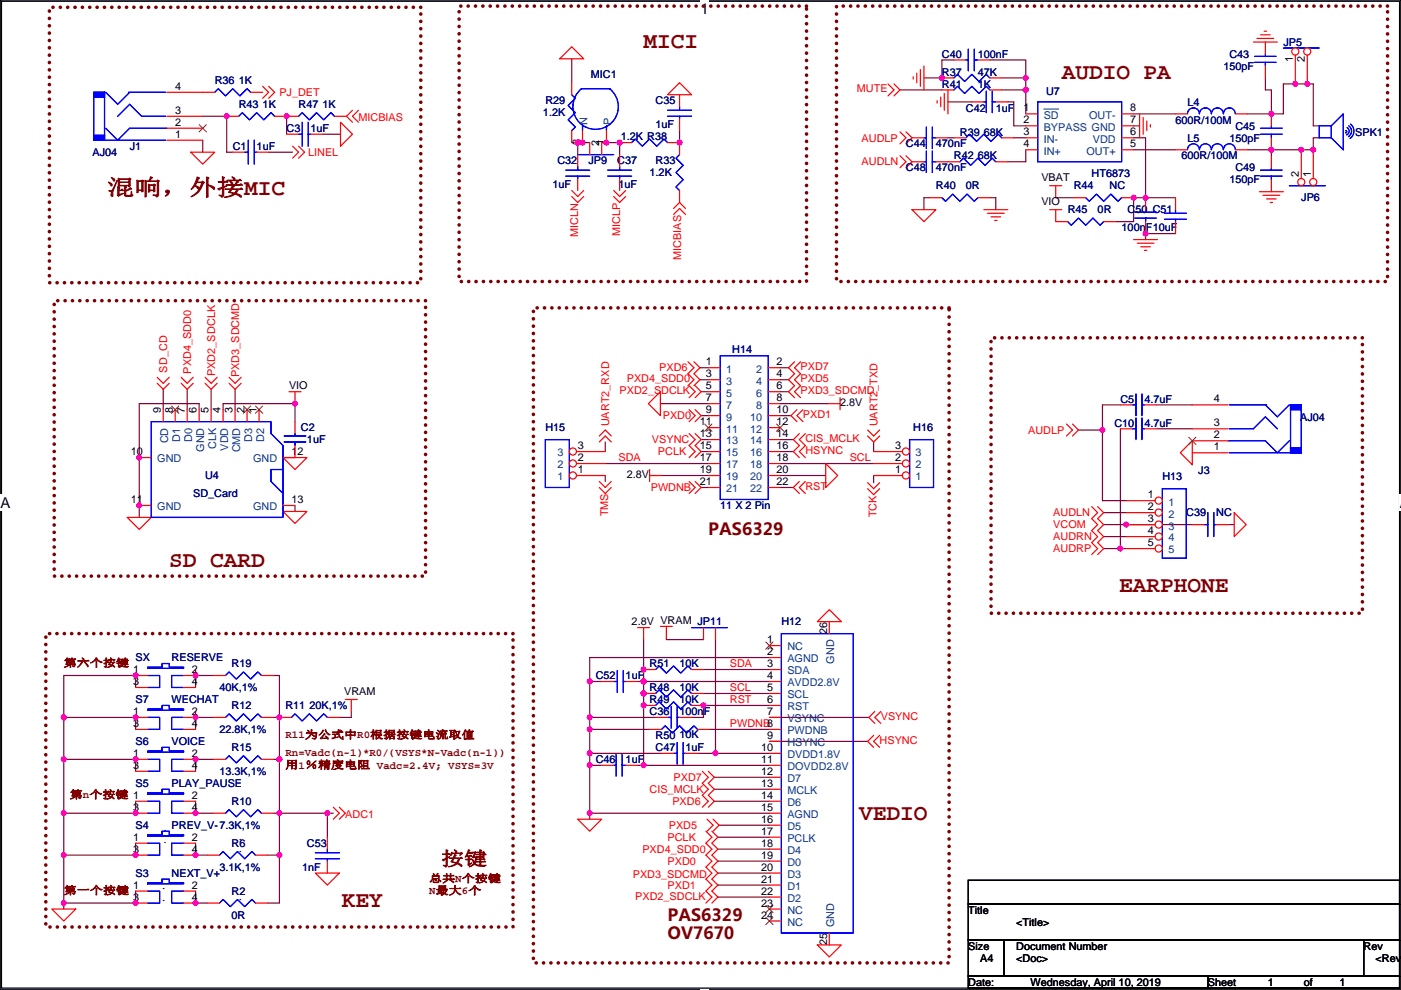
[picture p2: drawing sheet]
<svg xmlns="http://www.w3.org/2000/svg" width="297mm" height="210mm" viewBox="0 0 297 210" stroke-linecap="round" stroke-linejoin="round" font-family="sans-serif">
<path d="M.1 0h296.9v209.8h-296.9zM.3 .3h296.4v209.3h-296.4z" fill="none" stroke="#000" stroke-width=".25"/>
<g fill="#fff">
<path d="M148.5 .1h1.8v3.6h-1.8z"/>
<path d="M148.5 209.7h1.8v.2h-1.8z"/>
<path d="M.1 104.9h2.1v3.5h-2.1z"/>
<path d="M296.8 104.9h.2v3.5h-.2z"/>
</g>
<path d="M10.5 1.5h78.7v58.5h-78.7zM97.3 1.3h73.7v58.4h-73.7zM177.4 1.3h116.8v58.4h-116.8zM11.5 63.8h78.7v58.4h-78.7zM113.1 65.3h88.1v138.9h-88.1zM210.1 71.6h78.8v58.5h-78.8zM9.7 134.4h99.1v62.2h-99.1z" fill="none" stroke="#800000" stroke-width=".76" stroke-dasharray="0 1.5"/>
<g fill="none" stroke="#800040" stroke-width=".25">
<path d="M121.2 12.5v5M190.8 19.1h8.9M202.2 12.7h-2.5v3.8h-3.8M209.9 12.7h7.6v3.8M212.4 16.5h5.1M212.4 19.1h5.1M217.5 19.1v5.1M217.5 16.5v2.6M268.3 16.5v2.6h1.3v5.1M43 29.7v2.6M43 24.7h5.1v7.6h1.2M57 32.3h5"/>
<path d="M60.8 24.7v3.8M68.4 28.5h3.8M121.2 30.2h1.3M122.5 30.2v2.6M122.5 30.2h2.5M127.6 30.2h3.8v2.6M144.1 27.7v2.5M201 21.6h5.1M201 29.2h1.2M213.7 21.6h1.2v5.1h2.6M214.9 29.2h2.6M217.5 31.8v2.5h-3.8"/>
<path d="M240.3 24.2h8.9M240.3 31.8h8.9M240.3 29.2h2.6v12.7M240.3 26.7h1.3M264.5 31.8h5.1M264.5 24.2h5.1M269.6 31.8v1.2M269.6 24.2h2.5v-6.4h6.3v8.9h1.3M279.7 29.2h-1.3v2.6h-8.8M197.2 41.9h-1.3v2.6M209.9 41.9h1.2v2.6M223.8 41.9h3.8"/>
<path d="M242.9 41.9h-2.6v5.1h-3.8M242.9 41.9h6.3M249.2 49.6h-6.3v1.2M148.4 78h1.8M165.4 78h1.8M34.6 82.6v4.3M39.7 82.6v4.3M42.2 86.9v-1.3h-12.7v24.1M44.8 82.6v4.3M47.3 86.9v-1.3h15.2v3.8M49.8 82.6v4.3M128.3 93.7v2.1"/>
<path d="M128.3 98.3h21.9M140 85.6h10.2M148.4 80.5h1.8M148.7 93.2h1.5M148.7 95.8h1.5M148.7 83.1h1.5M148.7 88.2h1.5M165.4 80.5h1.8M165.4 83.1h1.8M165.4 88.2h2.3M165.4 95.8h2.8M165.4 93.2h2.8"/>
<path d="M165.4 85.6h10.2M165.4 98.3h19.8M185.2 93.7v2.1M228.7 91.2h5M233.7 91.2v15h5.1M237.5 91v25.4M237.5 85.9h-3.8v5.3M245.2 85.9h7.6M245.2 91h7.6M62.5 107.2v1.3M128.3 100.9v1.2M140.3 100.9h9.9"/>
<path d="M148.7 103.4h1.5M165.4 103.4h2.8M165.4 100.9h9.7M185.2 100.9v1.5M234 116.4h3.5M234 108.7h4.8M234 113.8h4.8M234 111.3h18.8M237.6 116.4h1.2M260.4 111.3h1.3M136.5 135.7v8.8M141.3 135.4v.3h7.9"/>
<path d="M151.7 135.7v24.1M163.1 139.5h-38.1v5h2.6M13.5 152.2h15.3v2.5M13.5 152.2v8.9M28.8 145.8v-2.5h-15.3v8.9M41.5 143.3v2.5M41.5 143.3h3.8M41.5 152.2h3.8M41.5 142v1.3M41.5 152.2v2.5M41.5 150.9v1.3M58 143.3h1.2v8.9"/>
<path d="M58 152.2h1.2M59.2 152.2v8.9M74.5 150.9v1.3h-2.6M125 154.7v5.1M125 152.2v2.5h12.7M125 144.5v7.7h14M125 159.8h15.3M125 159.8v2.5h2.6M135.2 144.5h1.3M136.5 144.5v17.8M136.5 144.5h26.6M147.9 159.8h3.8"/>
<path d="M149.2 147.1h13.9M149.2 142h13.9M150.4 154.7h12.7M151.7 159.8h11.4M163.1 152.2h21.1M163.1 157.2h20.9M163.1 149.6h-13.9v2.6h-2.6M13.5 172.5v19M13.5 161.1v11.4M13.5 161.1h15.3v2.5M28.8 169.9v2.6h-15.3M28.8 178.8v2.6h-15.3"/>
<path d="M41.5 169.9v2.6h3.8M41.5 178.8v2.6h2.5M45.3 161.1h-3.8v2.5M58 161.1h1.2M58 172.5h1.2M59.2 161.1v11.4M59.2 172.5h10.2v5.1M59.2 172.5v19h-2.5M69.4 172.5h1.3M125 172.5h38.1M125 172.5v1.3M125 162.3v10.2"/>
<path d="M135.2 162.3h1.3M136.5 162.3h26.6M151.4 164.9h11.7M151.4 169.9h11.7M151.4 167.4h11.7M152.2 177.6h10.9M152.5 175h10.6M13.5 191.5v1.3M28.8 189v2.5h-15.3M41.5 189v2.5h2.5M56.7 181.4h2.5M152.2 180.1h10.9"/>
<path d="M152.2 182.6h10.9M152.2 185.2h10.9M152.2 187.7h10.9M152.2 190.3h10.9"/>
</g>
<g fill="#f0f" stroke="#f0f" stroke-width=".25">
<circle cx="62.5" cy="85.6" r=".5"/>
<circle cx="29.5" cy="107.2" r=".5"/>
<circle cx="29.5" cy="97" r=".5"/>
<circle cx="48.1" cy="24.6" r=".5"/>
<circle cx="60.8" cy="24.6" r=".5"/>
<circle cx="123.5" cy="30.2" r=".5"/>
<circle cx="131.4" cy="30.2" r=".5"/>
<circle cx="128.6" cy="30.2" r=".5"/>
<circle cx="122.5" cy="30.2" r=".5"/>
<circle cx="144.1" cy="30.2" r=".5"/>
<circle cx="240.3" cy="41.9" r=".5"/>
<circle cx="217.5" cy="19.1" r=".5"/>
<circle cx="217.5" cy="16.5" r=".5"/>
<circle cx="199.7" cy="16.5" r=".5"/>
<circle cx="277.2" cy="17.8" r=".5"/>
<circle cx="274.6" cy="17.8" r=".5"/>
<circle cx="269.5" cy="31.8" r=".5"/>
<circle cx="278.4" cy="31.8" r=".5"/>
<circle cx="275.9" cy="31.8" r=".5"/>
<circle cx="269.5" cy="24.1" r=".5"/>
<circle cx="242.9" cy="49.5" r=".5"/>
<circle cx="242.9" cy="41.9" r=".5"/>
<circle cx="238.8" cy="111.3" r=".5"/>
<circle cx="233.7" cy="91.2" r=".5"/>
<circle cx="237.5" cy="116.3" r=".5"/>
<circle cx="136.4" cy="147.1" r=".5"/>
<circle cx="136.4" cy="144.5" r=".5"/>
<circle cx="136.4" cy="142" r=".5"/>
<circle cx="125" cy="172.5" r=".5"/>
<circle cx="151.7" cy="159.8" r=".5"/>
<circle cx="136.4" cy="162.3" r=".5"/>
<circle cx="136.4" cy="149.6" r=".5"/>
<circle cx="149.1" cy="149.6" r=".5"/>
<circle cx="125" cy="162.3" r=".5"/>
<circle cx="125" cy="159.8" r=".5"/>
<circle cx="125" cy="154.7" r=".5"/>
<circle cx="125" cy="144.5" r=".5"/>
<circle cx="125" cy="152.2" r=".5"/>
<circle cx="59.2" cy="181.4" r=".5"/>
<circle cx="59.2" cy="172.5" r=".5"/>
<circle cx="28.7" cy="143.3" r=".5"/>
<circle cx="41.4" cy="143.3" r=".5"/>
<circle cx="41.4" cy="172.5" r=".5"/>
<circle cx="13.5" cy="172.5" r=".5"/>
<circle cx="41.4" cy="191.5" r=".5"/>
<circle cx="28.7" cy="172.5" r=".5"/>
<circle cx="28.7" cy="191.5" r=".5"/>
<circle cx="13.5" cy="191.5" r=".5"/>
<circle cx="28.7" cy="181.4" r=".5"/>
<circle cx="13.5" cy="181.4" r=".5"/>
<circle cx="69.4" cy="172.5" r=".5"/>
<circle cx="41.4" cy="181.4" r=".5"/>
<circle cx="13.5" cy="152.2" r=".5"/>
<circle cx="28.7" cy="152.2" r=".5"/>
<circle cx="28.7" cy="161" r=".5"/>
<circle cx="59.2" cy="161" r=".5"/>
<circle cx="59.2" cy="152.2" r=".5"/>
<circle cx="41.4" cy="152.2" r=".5"/>
<circle cx="41.4" cy="161" r=".5"/>
<circle cx="13.5" cy="161" r=".5"/>
</g>
<g fill="none" stroke="#f00" stroke-width=".25">
<path d="M55.7 18.3l1.3 1.3-1.3 1.2M57 18.3l1.2 1.3-1.2 1.2M121.2 9.9l2.6 2.6h-5.1zM188.3 17.8l1.2 1.3-1.2 1.2M189.5 17.8l1.3 1.3-1.3 1.2M193.6 16.3v.5M194.4 15.5v2M195.1 14.8v3.5M195.9 14v5.1M199.7 16.5h2.5M200.2 19.8v3.6M201 19.1v5.1"/>
<path d="M209.9 16.5h2.5M265.7 8.9h5.1M266.5 8.1h3.6M267.3 7.4h2M268 6.6h.5M40.4 32.3h5.1l-2.5 2.5zM49.3 32.3h2.6M54.4 32.3h2.6M62 31l1.3 1.3-1.3 1.2M63.3 31l1.3 1.3-1.3 1.2M72.2 25.9l2.5 2.6-2.5 2.5zM74.7 23.4l-1.2 1.3 1.2 1.2"/>
<path d="M76 23.4l-1.3 1.3 1.3 1.2M131.4 30.2h2.5M141.5 30.2h2.6M141.5 20.1l2.6-2.6 2.5 2.6zM144.1 25.2v2.5M144.1 20.1v2.5M190.8 33l1.3 1.3-1.3 1.3M190.8 28l1.3 1.2-1.3 1.3M192.1 33l1.3 1.3-1.3 1.3M192.1 28l1.3 1.2-1.3 1.3M198.7 21.4v.5M199.5 20.6v2"/>
<path d="M222.6 39.4h2.5M223.8 39.4v2.5M241.6 24.2v5M242.4 24.9v3.6M243.1 25.7v2M243.9 26.4v.5M249.2 24.2h2.6M261.9 24.2h2.6M269.6 24.2v2.5M269.6 29.2v2.6M121.2 41.7l1.3 1.2 1.3-1.2M121.2 40.4l1.3 1.3 1.3-1.3"/>
<path d="M130.1 41.7l1.3 1.2 1.2-1.2M130.1 40.4l1.3 1.3 1.2-1.3M142.8 44.2l1.3-1.3 1.2 1.3M142.8 45.5l1.3-1.3 1.2 1.3M193.4 44.5h5l-2.5 2.5zM208.6 44.5h5.1M209.4 45.2h3.5M210.1 46h2.1M210.9 46.8h.5M222.6 44.5h2.5M223.8 44.5v2.5M227.6 41.9h2.6"/>
<path d="M237.8 41.9h2.5M240.3 50.8h5.1M241.1 51.6h3.6M241.9 52.3h2M242.6 53.1h.5M249.2 47v2.6M249.2 41.9v2.6M267 40.7h5.1M267.8 41.4h3.5M268.5 42.2h2.1M269.3 42.9h.5M145.9 76.7l1.2 1.3-1.2 1.3 1.2 1.2-1.2 1.3"/>
<path d="M147.1 76.7l1.3 1.3-1.3 1.3 1.3 1.2-1.3 1.3M168.5 76.7l-1.3 1.3 1.3 1.3-1.3 1.2 1.3 1.3-1.3 1.3 1.3 1.2M169.7 76.7l-1.2 1.3 1.2 1.3-1.2 1.2 1.2 1.3-1.2 1.3 1.2 1.2M29.5 97h2.6M33.3 81.3l1.3 1.3 1.3-1.3M33.3 80l1.3 1.3 1.3-1.3M34.6 86.9v2.5M37.1 86.9v2.5M38.4 81.3l1.3 1.3 1.3-1.3M38.4 80l1.3 1.3 1.3-1.3M39.7 86.9v2.5M42.2 86.9v2.5"/>
<path d="M43.5 81.3l1.3 1.3 1.2-1.3M43.5 80l1.3 1.3 1.2-1.3M44.8 86.9v2.5M47.3 86.9v2.5M48.6 81.3l1.2 1.3 1.3-1.3M48.6 80l1.2 1.3 1.3-1.3M49.8 86.9v2.5M52.4 86.9v2.5M54.9 86.9v2.5M60 97h5.1l-2.6 2.6zM60 97h2.5M61.3 83.1h2.5"/>
<path d="M62.5 83.1v2.5M127.1 92.5l1.2-1.3 1.3 1.3M127.1 93.7l1.2-1.2 1.3 1.2M137.7 99.6v2.5M140 83.1v5.1l-2.5-2.6zM146.1 81.8l1.3 1.3-1.3 1.2M146.1 86.9l1.3 1.3-1.3 1.2M146.1 92l1.3 1.2-1.3 1.3 1.3 1.3-1.3 1.2M147.4 81.8l1.3 1.3-1.3 1.2M147.4 86.9l1.3 1.3-1.3 1.2M147.4 92l1.3 1.2-1.3 1.3 1.3 1.3-1.3 1.2M169 86.9l-1.3 1.3 1.3 1.2"/>
<path d="M169.5 92l-1.3 1.2 1.3 1.3-1.3 1.3 1.3 1.2M170.2 86.9l-1.2 1.3 1.2 1.2M170.7 92l-1.2 1.2 1.2 1.3-1.2 1.3 1.2 1.2M175.1 98.3l2.5 2.6-2.5 2.5zM175.6 85.6h2.5M178.1 84.3v2.6M184 92.5l1.2 1.2 1.3-1.2M184 91.2l1.2 1.3 1.3-1.3M226.1 89.9l1.3 1.3-1.3 1.3M227.4 89.9l1.3 1.3-1.3 1.3M237.6 85.9h2.5M242.6 85.9h2.6"/>
<path d="M250.3 96l2.5-2.5v5.1zM27 109.7h5.1l-2.6 2.6zM29.5 107.2h2.6M60 108.5h5.1l-2.6 2.5zM60 107.2h2.5M127.1 103.4l1.2 1.3 1.3-1.3M127.1 102.1l1.2 1.3 1.3-1.3M137.7 100.9h2.6M146.1 102.1l1.3 1.3-1.3 1.3M147.4 102.1l1.3 1.3-1.3 1.3M169.5 102.1l-1.3 1.3 1.3 1.3M170.7 102.1l-1.2 1.3 1.2 1.3"/>
<path d="M184 103.7l1.2 1.2 1.3-1.2M184 102.4l1.2 1.3 1.3-1.3M231.5 107.5l1.2 1.2-1.2 1.3 1.2 1.3-1.2 1.2 1.2 1.3-1.2 1.3 1.2 1.3-1.2 1.2M232.7 107.5l1.3 1.2-1.3 1.3 1.3 1.3-1.3 1.2 1.3 1.3-1.3 1.3 1.3 1.3-1.3 1.2M261.7 108.7l2.5 2.6-2.5 2.5zM135.2 133.1h2.5M136.5 133.1v2.6M140 132.9h2.6M141.3 132.9v2.5M173.3 131.8l2.5-2.5 2.6 2.5zM28.8 152.2h2.5M28.8 154.7h2.5"/>
<path d="M38.9 152.2h2.6M38.9 154.7h2.6M73.2 148.4h2.6M74.5 148.4v2.5M136.5 142h2.5M136.5 149.6h2.5M139 152.2h2.5M140.3 159.8h2.5M144.1 152.2h2.5M145.3 159.8h2.6M146.6 142h2.6M146.6 149.6h2.6"/>
<path d="M185.2 156l-1.2 1.2 1.2 1.3M185.5 150.9l-1.3 1.3 1.3 1.2M186.5 156l-1.3 1.2 1.3 1.3M186.8 150.9l-1.3 1.3 1.3 1.2M69.4 177.6v2.5M70.7 171.2l1.2 1.3-1.2 1.3M71.9 171.2l1.3 1.3-1.3 1.3M122.5 173.8h5.1l-2.6 2.5zM127.6 162.3h2.5M132.6 162.3h2.6M148.9 163.6l1.3 1.3-1.3 1.2 1.3 1.3-1.3 1.3 1.3 1.2-1.3 1.3M149.7 176.3l1.2 1.3-1.2 1.2 1.2 1.3-1.2 1.3 1.2 1.2-1.2 1.3 1.2 1.3-1.2 1.3 1.2 1.2-1.2 1.3 1.2 1.3-1.2 1.2"/>
<path d="M149.9 173.8l1.3 1.2-1.3 1.3M150.2 163.6l1.2 1.3-1.2 1.2 1.2 1.3-1.2 1.3 1.2 1.2-1.2 1.3M150.9 176.3l1.3 1.3-1.3 1.2 1.3 1.3-1.3 1.3 1.3 1.2-1.3 1.3 1.3 1.3-1.3 1.3 1.3 1.2-1.3 1.3 1.3 1.3-1.3 1.2M151.2 173.8l1.3 1.2-1.3 1.3M11 192.8h5.1l-2.6 2.5zM66.9 185.2h5l-2.5 2.5zM69.4 182.6v2.6M173.3 200.4h5.1l-2.6 2.6z"/>
</g>
<path d="M205.3 186.7h91.4v5.1h-91.4zM205.3 191.8h91.4v7.6h-91.4zM205.3 199.4h7.6v7.6h-7.6zM212.9 199.4h76.2v7.6h-76.2zM289.1 199.4h7.6v7.6h-7.6zM205.3 207h50.8v2.6h-50.8zM256.1 207h40.6v2.6h-40.6z" fill="none" stroke="#000" stroke-width=".25"/>
<g fill="none" stroke="#00f" stroke-width=".25">
<path d="M202.2 16.5l.8-.7 1.5 1.5 1.6-1.5 1.5 1.5 1.5-1.5 .8 .7M51.9 32.3h.7M52.6 29.7v5.1M53.9 29.7v5.1M53.9 32.3h.5M133.9 30.2l.8-.7 1.5 1.5 1.5-1.5 1.6 1.5 1.5-1.5 .7 .7M141.5 23.4h5.1M141.5 24.7h5.1M144.1 22.6v.8M144.1 24.7v.5M251.8 24.1a1.26 1.26 0 0 1 1.2-1.2 1.26 1.26 0 0 1 1.3 1.2 1.27 1.27 0 0 1 1.3-1.2 1.27 1.27 0 0 1 1.2 1.2M256.9 24.1a1.26 1.26 0 0 1 1.2-1.2 1.26 1.26 0 0 1 1.3 1.2"/>
<path d="M259.4 24.1a1.26 1.26 0 0 1 1.3-1.2 1.26 1.26 0 0 1 1.2 1.2M267.3 28.5h4.5M267.3 27.2h4.5M269.6 26.7v.5M269.6 28.5v.7M279.7 26.7h2.6v2.5h-2.6zM282.3 26.7l2.5-2.5v7.6l-2.5-2.6M285.3 27.7l.2 .2-.2 .3M285.6 27.1a.87 .87 0 0 1 .4 .8 .87 .87 0 0 1-.5 .7M286 26.7a1.36 1.36 0 0 1-.1 2.3M286.3 26.3a1.9 1.9 0 0 1-.1 3.1M230.2 41.9l.7 .8 1.6-1.5 1.5 1.5 1.5-1.5 1.5 1.5 .8-.8"/>
<path d="M246.9 45.2h4.6M246.9 46.5h4.6M249.2 46.5v.5M249.2 44.5v.7M32.1 89.4h25.4v2.6l2.5 2.5v15.2h-27.9zM60 99.6h-2.5v2.5l2.5 2.6M115.6 93.2h5.1v10.2h-5.1zM240.1 85.9h.8M240.9 83.6v4.6M242.1 83.6v4.6M242.1 85.9h.5M31.3 150.4h3.1v-.8h1.5v.8h3v.2h-7.6z"/>
<path d="M31.3 152.2h2.5v2.5h-2.5M38.9 152.2h-2.5v2.5h2.5M139 142l.8-.8 1.5 1.6 1.5-1.6 1.5 1.6 1.6-1.6 .7 .8M139 149.6l.8-.7 1.5 1.5 1.5-1.5 1.5 1.5 1.6-1.5 .7 .7M141.5 152.2h.8M142.3 149.9v4.6M142.8 159.8h.8M143.6 157.5v4.6M143.6 149.9v4.6M143.6 152.2h.5M144.8 157.5v4.6M144.8 159.8h.5"/>
<path d="M130.1 162.3h.5M130.6 160v4.6M131.9 160v4.6M131.9 162.3h.7M66.9 180.9h5M66.9 182.1h5M69.4 180.1v.8M69.4 182.1v.5"/>
</g>
<path d="M36.4 86.1l1.5 1.6M37.9 86.1l-1.5 1.6M51.6 86.1l1.6 1.6M53.1 86.1l-1.5 1.6M54.2 86.1l1.5 1.6M55.7 86.1l-1.6 1.6" fill="none" stroke="#804000" stroke-width=".21"/>
<circle cx="121.5" cy="100.8" r=".76" fill="#fff" stroke="#f00" stroke-width=".25"/>
<path d="M122.2 100.9h6.1" fill="none" stroke="#f00" stroke-width=".25"/>
<circle cx="121.5" cy="98.3" r=".76" fill="#fff" stroke="#f00" stroke-width=".25"/>
<path d="M122.2 98.3h6.1" fill="none" stroke="#f00" stroke-width=".25"/>
<circle cx="121.5" cy="95.8" r=".76" fill="#fff" stroke="#f00" stroke-width=".25"/>
<g fill="none" stroke="#f00" stroke-width=".25">
<path d="M60.8 28.5h2.5M65.8 28.5h2.6M125 30.2v2.6M127.6 30.2v2.6M131.4 37.9v2.5M131.4 32.8v2.5M193.4 29.2h2.5M198.4 29.2h2.6M217.5 24.2h2.5M217.5 26.7h2.5M217.5 29.2h2.5M217.5 31.8h2.5"/>
<path d="M237.8 24.2h2.5M237.8 26.7h2.5M237.8 29.2h2.5M237.8 31.8h2.5M197.2 41.9h2.5M207.3 41.9h2.6M223.8 47h2.6M234 47h2.5M150.2 78h2.5M162.9 78h2.5M122.2 95.8h6.1M150.2 80.5h2.5"/>
<path d="M150.2 83.1h2.5M150.2 85.6h2.5M150.2 88.2h2.5M150.2 90.7h2.5M150.2 93.2h2.5M150.2 95.8h2.5M150.2 98.3h2.5M162.9 80.5h2.5M162.9 83.1h2.5M162.9 85.6h2.5M162.9 88.2h2.5M162.9 90.7h2.5"/>
<path d="M162.9 93.2h2.5M162.9 95.8h2.5M162.9 98.3h2.5M150.2 100.9h2.5M150.2 103.4h2.5M162.9 100.9h2.5M162.9 103.4h2.5M59.2 152.2h2.6M69.4 152.2h2.5M127.6 144.5h2.5M132.6 144.5h2.6"/>
</g>
<g fill="none" stroke="#00f" stroke-width=".25">
<path d="M63.3 28.5h.8M64.1 25.9v5.1M65.3 25.9v5.1M65.3 28.5h.5M122.5 32.8h7.6M128.8 36.1h5.1M128.8 37.4h5.1M131.4 35.3v.8M131.4 37.4v.5M195.9 29.2h.5M196.4 26.9v4.6M197.7 26.9v4.6"/>
<path d="M197.7 29.2h.7M220 21.6h17.8v12.7h-17.8zM199.7 41.9l.8 .8 1.5-1.5 1.5 1.5 1.5-1.5 1.6 1.5 .7-.8M226.4 47l.7 .8 1.6-1.6 1.5 1.6 1.5-1.6 1.5 1.6 .8-.8M152.7 75.5h10.2v30.4h-10.2zM246.4 103.7h5.1v14.7h-5.1zM61.8 152.2l.7-.8 1.6 1.5 1.5-1.5 1.5 1.5 1.5-1.5 .8 .8M130.1 144.5h.8M130.9 142.3v4.5M132.1 142.3v4.5M132.1 144.5h.5"/>
</g>
<path d="M221.3 23.1h3.2" fill="none" stroke="#004080" stroke-width=".21"/>
<path d="M149.4 89.9l1.6 1.6M150.9 89.9l-1.5 1.6M164.7 89.9l1.5 1.6M166.2 89.9l-1.6 1.6" fill="none" stroke="#804000" stroke-width=".21"/>
<circle cx="245.7" cy="106.2" r=".76" fill="#fff" stroke="#f00" stroke-width=".25"/>
<path d="M238.8 106.2h6.1" fill="none" stroke="#f00" stroke-width=".25"/>
<circle cx="245.7" cy="108.7" r=".76" fill="#fff" stroke="#f00" stroke-width=".25"/>
<path d="M238.8 108.7h6.1" fill="none" stroke="#f00" stroke-width=".25"/>
<circle cx="245.7" cy="111.3" r=".76" fill="#fff" stroke="#f00" stroke-width=".25"/>
<path d="M238.8 111.3h6.1" fill="none" stroke="#f00" stroke-width=".25"/>
<circle cx="245.7" cy="113.8" r=".76" fill="#fff" stroke="#f00" stroke-width=".25"/>
<path d="M238.8 113.8h6.1" fill="none" stroke="#f00" stroke-width=".25"/>
<circle cx="245.7" cy="116.3" r=".76" fill="#fff" stroke="#f00" stroke-width=".25"/>
<g fill="none" stroke="#f00" stroke-width=".25">
<path d="M206.1 21.6h2.5M211.1 21.6h2.6M238.8 116.4h6.1M252.8 111.3h2.5M257.9 111.3h2.5M163.1 136.9h2.6M163.1 139.5h2.6M175.8 131.8v2.6M45.3 143.3h2.5M55.4 143.3h2.6M163.1 142h2.6M163.1 144.5h2.6"/>
<path d="M163.1 147.1h2.6M163.1 149.6h2.6M163.1 152.2h2.6M163.1 154.7h2.6M163.1 157.2h2.6M163.1 159.8h2.6M163.1 162.3h2.6M163.1 164.9h2.6M163.1 167.4h2.6M163.1 169.9h2.6M163.1 172.5h2.6M163.1 175h2.6"/>
<path d="M163.1 177.6h2.6M28.8 189h2.5M28.8 191.5h2.5M38.9 189h2.6M38.9 191.5h2.6M163.1 180.1h2.6M163.1 182.6h2.6M163.1 185.2h2.6M163.1 187.7h2.6M163.1 190.3h2.6M163.1 192.8h2.6M163.1 195.3h2.6"/>
<path d="M175.8 197.9v2.5"/>
</g>
<g fill="none" stroke="#00f" stroke-width=".25">
<path d="M209.1 19.3v4.6M210.4 19.3v4.6M272.1 10.2h7.6M208.6 21.6h.5M210.4 21.6h.7M255.3 111.3h.8M256.1 108.7v5.1M257.4 108.7v5.1M257.4 111.3h.5M165.7 134.4h15.2v63.5h-15.2zM47.8 143.3l.8-.8 1.5 1.5 1.5-1.5 1.5 1.5 1.6-1.5 .7 .8M31.3 187.2h3.1v-.7h1.5v.7h3v.3h-7.6z"/>
<path d="M31.3 189h2.5v2.5h-2.5M38.9 189h-2.5v2.5h2.5"/>
</g>
<path d="M162.4 136.2l1.5 1.5M163.9 136.2l-1.6 1.5M162.4 192l1.5 1.6M162.4 194.6l1.5 1.5M163.9 192l-1.6 1.6M163.9 194.6l-1.6 1.5" fill="none" stroke="#804000" stroke-width=".21"/>
<circle cx="274.6" cy="10.9" r=".76" fill="#fff" stroke="#f00" stroke-width=".25"/>
<path d="M274.6 11.7v6.1" fill="none" stroke="#f00" stroke-width=".25"/>
<circle cx="277.2" cy="10.9" r=".76" fill="#fff" stroke="#f00" stroke-width=".25"/>
<g fill="none" stroke="#f00" stroke-width=".25">
<path d="M202.2 12.7h2.6M207.3 12.7h2.6M277.2 11.7v6.1M123.5 27.7v2.5M128.6 27.7v2.5M193.4 34.3h2.5M198.4 34.3h2.6M202.2 29.2h2.6M212.4 29.2h2.5M249.2 31.8h2.6M261.9 31.8h2.6M269.6 33v2.6"/>
<path d="M269.6 38.1v2.6M252.8 85.9h7.6M252.8 91h7.6M252.8 93.5h7.6M252.8 96h7.6M136.5 147.1h2.5M146.6 147.1h2.6M28.8 178.8h2.5M28.8 169.9h2.5M28.8 172.5h2.5M38.9 178.8h2.6M38.9 169.9h2.6"/>
<path d="M38.9 172.5h2.6M28.8 181.4h2.5M38.9 181.4h2.6M44 191.5h2.5M54.2 191.5h2.5"/>
</g>
<g fill="none" stroke="#00f" stroke-width=".25">
<path d="M123.3 18.8h6M123.3 18.8a4.8 4.8 0 0 0-.6 7.1 4.8 4.8 0 0 0 7.1 0 4.8 4.8 0 0 0-.5-7.1M204.8 12.7h.5M205.3 10.4v4.6M206.6 10.4v4.6M206.6 12.7h.7M123.5 26.7v1M128.6 26.7v1M195.9 34.3h.5M196.4 32v4.6M197.7 32v4.6M197.7 34.3h.7"/>
<path d="M204.8 29.2l.7-.7 1.6 1.5 1.5-1.5 1.5 1.5 1.5-1.5 .8 .7M251.8 31.7a1.26 1.26 0 0 1 1.2-1.2 1.26 1.26 0 0 1 1.3 1.2 1.27 1.27 0 0 1 1.3-1.2 1.27 1.27 0 0 1 1.2 1.2M256.9 31.7a1.26 1.26 0 0 1 1.2-1.2 1.26 1.26 0 0 1 1.3 1.2M259.4 31.7a1.26 1.26 0 0 1 1.3-1.2 1.26 1.26 0 0 1 1.2 1.2M267.3 37.4h4.5M267.3 36.1h4.5M269.6 35.6v.5M269.6 37.4v.7M192.8 93.2h5.1v10.2h-5.1zM260.4 93.5h7.9l2.5 2.5 2.6-2.5M260.7 85.9h7.8M268.3 85.9l2.5 2.5 2.6-2.5"/>
<path d="M270.8 91l-2.5-2.6-2.6 2.6h-5M273.6 96v-10.1h2.3v10.1h-15.2M273.6 86.9h2.3M273.6 95h2.3M139 147.1l.8-.8 1.5 1.5 1.5-1.5 1.5 1.5 1.6-1.5 .7 .8M31.3 177.1h3.1v-.8h1.5v.8h3v.2h-7.6zM31.3 178.8h2.5v2.6h-2.5M31.3 168.2h3.1v-.8h1.5v.8h3v.2h-7.6zM31.3 169.9h2.5v2.6h-2.5M38.9 178.8h-2.5v2.6h2.5M38.9 169.9h-2.5v2.6h2.5M46.5 191.5l.8-.7 1.5 1.5 1.6-1.5 1.5 1.5 1.5-1.5 .8 .7"/>
</g>
<g fill="#00f" stroke="#00f" stroke-width=".25">
<path d="M273.6 85.9v1h2.3v-1z" fill-rule="evenodd"/>
<path d="M273.6 95v1h2.3v-1z" fill-rule="evenodd"/>
<path d="M273.6 85.9v1h2.3v-1z" fill-rule="evenodd"/>
<path d="M273.6 95v1h2.3v-1z" fill-rule="evenodd"/>
</g>
<path d="M252 92.7l1.6 1.6M253.6 92.7l-1.6 1.6" fill="none" stroke="#804000" stroke-width=".21"/>
<circle cx="192.1" cy="100.8" r=".76" fill="#fff" stroke="#f00" stroke-width=".25"/>
<path d="M185.2 100.9h6.1" fill="none" stroke="#f00" stroke-width=".25"/>
<circle cx="192.1" cy="98.3" r=".76" fill="#fff" stroke="#f00" stroke-width=".25"/>
<path d="M185.2 98.3h6.1" fill="none" stroke="#f00" stroke-width=".25"/>
<circle cx="192.1" cy="95.8" r=".76" fill="#fff" stroke="#f00" stroke-width=".25"/>
<g fill="none" stroke="#f00" stroke-width=".25">
<path d="M35.4 19.6h10.1M53.1 19.6h2.6M199.7 19.1h2.5M209.9 19.1h2.5M35.4 24.7h7.6M35.4 27.2h7.6M35.4 29.7h7.6M48.1 24.7h2.5M58.2 24.7h5.1M70.9 24.7h2.6M144.1 30.2v2.6M144.1 40.4v2.5"/>
<path d="M62.5 89.4v2.6M62.5 94.5v2.5M185.2 95.8h6.1M28.8 143.3h2.5M28.8 145.8h2.5M38.9 143.3h2.6M38.9 145.8h2.6M45.3 172.5h2.5M55.4 172.5h2.6"/>
</g>
<g fill="none" stroke="#00f" stroke-width=".25">
<path d="M22.4 19.6l2.6 2.5 2.5-2.5M27.2 19.6h7.9M45.5 19.6l.8-.8 1.5 1.5 1.5-1.5 1.6 1.5 1.5-1.5 .7 .8M202.2 19.1l.8-.8 1.5 1.5 1.6-1.5 1.5 1.5 1.5-1.5 .8 .8M19.9 20.6h2.3M19.9 28.7h2.3M22.2 29.7v-10.1h-2.3v10.1h15.2M22.4 27.2l2.6 2.5 2.5-2.5h7.9M25 24.7l2.5-2.6 2.5 2.6h5.1M50.6 24.7l.8-.8 1.5 1.5 1.5-1.5 1.5 1.5 1.6-1.5 .7 .8M63.3 24.7l.8-.8 1.5 1.5 1.5-1.5 1.5 1.5 1.6-1.5 .7 .8M144.1 32.8l-.8 .7 1.5 1.6-1.5 1.5 1.5 1.5-1.5 1.5 .8 .8"/>
<path d="M273.4 39.4h7.6M60.3 93.7h4.5M60.3 92.5h4.5M62.5 92v.5M62.5 93.7v.8M31.3 141.5h3.1v-.8h1.5v.8h3v.3h-7.6zM31.3 143.3h2.5v2.5h-2.5M38.9 143.3h-2.5v2.5h2.5M47.8 172.5l.8-.8 1.5 1.5 1.5-1.5 1.5 1.5 1.6-1.5 .7 .8"/>
</g>
<g fill="#00f" stroke="#00f" stroke-width=".25">
<path d="M19.9 19.6v1h2.3v-1z" fill-rule="evenodd"/>
<path d="M19.9 28.7v1h2.3v-1z" fill-rule="evenodd"/>
<path d="M19.9 19.6v1h2.3v-1z" fill-rule="evenodd"/>
<path d="M19.9 28.7v1h2.3v-1z" fill-rule="evenodd"/>
</g>
<path d="M42.2 26.4l1.6 1.6M43.7 26.4l-1.5 1.6" fill="none" stroke="#804000" stroke-width=".21"/>
<circle cx="278.4" cy="38.6" r=".76" fill="#fff" stroke="#f00" stroke-width=".25"/>
<path d="M278.4 31.8v6.1" fill="none" stroke="#f00" stroke-width=".25"/>
<circle cx="275.9" cy="38.6" r=".76" fill="#fff" stroke="#f00" stroke-width=".25"/>
<g fill="none" stroke="#f00" stroke-width=".25">
<path d="M121.2 17.5v2.6M268.3 8.9v2.6M268.3 14v2.5M121.2 27.7v2.5M122.5 37.9v2.5M122.5 32.8v2.5M201 34.3h2.5M211.1 34.3h2.6M275.9 31.8v6.1M242.9 41.9v2.6M242.9 47v2.6M237.6 91h2.5"/>
<path d="M242.6 91h2.6M149.2 133.1v2.6M151.7 133.1v2.6M45.3 152.2h2.5M55.4 152.2h2.6M137.7 154.7h2.6M147.9 154.7h2.5M28.8 161.1h2.5M28.8 163.6h2.5M38.9 161.1h2.6M38.9 163.6h2.6M45.3 161.1h2.5"/>
<path d="M55.4 161.1h2.6M44 181.4h2.5M54.2 181.4h2.5"/>
</g>
<g fill="none" stroke="#00f" stroke-width=".25">
<path d="M266 13.2h4.6M266 12h4.6M268.3 11.5v.5M268.3 13.2v.8M119.9 36.1h5.1M119.9 37.4h5.1M121.2 20.1l.8 .7-1.5 1.6 1.5 1.5-1.5 1.5 1.5 1.5-.8 .8M122.5 35.3v.8M122.5 37.4v.5M203.5 34.3l.8-.8 1.5 1.6 1.5-1.6 1.5 1.6 1.6-1.6 .7 .8M240.6 46.2h4.6M240.6 45h4.6"/>
<path d="M242.9 44.5v.5M242.9 46.2v.8M240.1 91h.8M240.9 88.7v4.5M242.1 88.7v4.5M242.1 91h.5M146.6 133.1h7.6M31.3 159.3h3.1v-.8h1.5v.8h3v.2h-7.6zM47.8 152.2l.8-.8 1.5 1.5 1.5-1.5 1.5 1.5 1.6-1.5 .7 .8M140.3 154.7l.7-.8 1.6 1.6 1.5-1.6 1.5 1.6 1.5-1.6 .8 .8M31.3 161.1h2.5v2.5h-2.5M38.9 161.1h-2.5v2.5h2.5"/>
<path d="M47.8 161.1l.8-.8 1.5 1.5 1.5-1.5 1.5 1.5 1.6-1.5 .7 .8M46.5 181.4l.8-.8 1.5 1.5 1.6-1.5 1.5 1.5 1.5-1.5 .8 .8"/>
</g>
<g fill="#f0f" stroke="#f0f" stroke-width=".25">
<circle cx="62.5" cy="85.6" r=".5"/>
<circle cx="29.5" cy="107.2" r=".5"/>
<circle cx="29.5" cy="97" r=".5"/>
<circle cx="48.1" cy="24.6" r=".5"/>
<circle cx="60.8" cy="24.6" r=".5"/>
<circle cx="123.5" cy="30.2" r=".5"/>
<circle cx="131.4" cy="30.2" r=".5"/>
<circle cx="128.6" cy="30.2" r=".5"/>
<circle cx="122.5" cy="30.2" r=".5"/>
<circle cx="144.1" cy="30.2" r=".5"/>
<circle cx="240.3" cy="41.9" r=".5"/>
<circle cx="217.5" cy="19.1" r=".5"/>
<circle cx="217.5" cy="16.5" r=".5"/>
<circle cx="199.7" cy="16.5" r=".5"/>
<circle cx="277.2" cy="17.8" r=".5"/>
<circle cx="274.6" cy="17.8" r=".5"/>
<circle cx="269.5" cy="31.8" r=".5"/>
<circle cx="278.4" cy="31.8" r=".5"/>
<circle cx="275.9" cy="31.8" r=".5"/>
<circle cx="269.5" cy="24.1" r=".5"/>
<circle cx="242.9" cy="49.5" r=".5"/>
<circle cx="242.9" cy="41.9" r=".5"/>
<circle cx="238.8" cy="111.3" r=".5"/>
<circle cx="233.7" cy="91.2" r=".5"/>
<circle cx="237.5" cy="116.3" r=".5"/>
<circle cx="136.4" cy="147.1" r=".5"/>
<circle cx="136.4" cy="144.5" r=".5"/>
<circle cx="136.4" cy="142" r=".5"/>
<circle cx="125" cy="172.5" r=".5"/>
<circle cx="151.7" cy="159.8" r=".5"/>
<circle cx="136.4" cy="162.3" r=".5"/>
<circle cx="136.4" cy="149.6" r=".5"/>
<circle cx="149.1" cy="149.6" r=".5"/>
<circle cx="125" cy="162.3" r=".5"/>
<circle cx="125" cy="159.8" r=".5"/>
<circle cx="125" cy="154.7" r=".5"/>
<circle cx="125" cy="144.5" r=".5"/>
<circle cx="125" cy="152.2" r=".5"/>
<circle cx="59.2" cy="181.4" r=".5"/>
<circle cx="59.2" cy="172.5" r=".5"/>
<circle cx="28.7" cy="143.3" r=".5"/>
<circle cx="41.4" cy="143.3" r=".5"/>
<circle cx="41.4" cy="172.5" r=".5"/>
<circle cx="13.5" cy="172.5" r=".5"/>
<circle cx="41.4" cy="191.5" r=".5"/>
<circle cx="28.7" cy="172.5" r=".5"/>
<circle cx="28.7" cy="191.5" r=".5"/>
<circle cx="13.5" cy="191.5" r=".5"/>
<circle cx="28.7" cy="181.4" r=".5"/>
<circle cx="13.5" cy="181.4" r=".5"/>
<circle cx="69.4" cy="172.5" r=".5"/>
<circle cx="41.4" cy="181.4" r=".5"/>
<circle cx="13.5" cy="152.2" r=".5"/>
<circle cx="28.7" cy="152.2" r=".5"/>
<circle cx="28.7" cy="161" r=".5"/>
<circle cx="59.2" cy="161" r=".5"/>
<circle cx="59.2" cy="152.2" r=".5"/>
<circle cx="41.4" cy="152.2" r=".5"/>
<circle cx="41.4" cy="161" r=".5"/>
<circle cx="13.5" cy="161" r=".5"/>
</g>
<g font-size="4.8" fill="#800000">
<text x="136.5" y="10.2">MICI</text>
<text x="225.1" y="16.8">AUDIO PA</text>
<text x="22.7" y="41.4">混响，外接MIC</text>
<text x="35.9" y="120.2">SD CARD</text>
<text x="237.3" y="125.5">EARPHONE</text>
<text x="182.2" y="174">VEDIO</text>
<text x="72.4" y="192.3">KEY</text>
</g>
<text font-size="4.1" fill="#800000" x="93.5" y="183.5">按键</text>
<g font-size="3.6" fill="#800000">
<text x="150.2" y="113.5">PAS6329</text>
<text x="141.5" y="195.3">PAS6329</text>
<text x="141.5" y="199.1">OV7670</text>
</g>
<g font-size="3.2">
<text x="148.5" y="3">1</text>
<text x=".1" y="107.7">A</text>
<text x="296.8" y="107.7">A</text>
</g>
<g font-size="2.3" fill="#000080">
<text x="272.1" y="9.7">JP5</text>
<text x="45.5" y="17.8">R36 1K</text>
<text x="125.3" y="16.6">MIC1</text>
<text x="199.7" y="16">R37</text>
<text x="199.7" y="12.2">C40</text>
<text x="207.3" y="16">47K</text>
<text x="207.3" y="12.2">100nF</text>
<text x="259.4" y="14.8">150pF</text>
<text x="260.7" y="12.2">C43</text>
<text x="50.6" y="22.9">R43 1K</text>
<text x="63.3" y="22.9">R47 1K</text>
<text x="115.6" y="22.1">R29</text>
<text x="139" y="22.1">C35</text>
<text x="199.7" y="18.6">R41</text>
<text x="204.8" y="23.7">C42</text>
<text x="207.3" y="18.6">1K</text>
<text x="211.1" y="23.7">1uF</text>
<text x="221.8" y="20.1">U7</text>
<text x="251.8" y="22.4">L4</text>
<text x="60.8" y="28">C3</text>
<text x="65.8" y="28">1uF</text>
<text x="115.1" y="24.7">1.2K</text>
<text x="131.6" y="29.8">1.2K R38</text>
<text x="139" y="27.2">1uF</text>
<text x="203.5" y="28.7">R39 68K</text>
<text x="249.2" y="26.2">600R/100M</text>
<text x="261.9" y="27.5">C45</text>
<text x="287.3" y="28.7">SPK1</text>
<text x="19.6" y="33.1">AJ04</text>
<text x="27.5" y="31.8">J1</text>
<text x="49.3" y="31.8">C1</text>
<text x="54.4" y="31.8">1uF</text>
<text x="118.2" y="34.8">C32</text>
<text x="124.8" y="34.8">JP9</text>
<text x="130.9" y="34.8">C37</text>
<text x="139" y="34.8">R33</text>
<text x="192.1" y="31.3">C44</text>
<text x="198.4" y="31.3">470nF</text>
<text x="202.2" y="33.8">R42 68K</text>
<text x="250.5" y="33.8">600R/100M</text>
<text x="251.8" y="30">L5</text>
<text x="260.7" y="30">150pF</text>
<text x="117.2" y="39.9">1uF</text>
<text x="131.1" y="39.9">1uF</text>
<text x="137.7" y="37.4">1.2K</text>
<text x="192.1" y="36.4">C48</text>
<text x="198.4" y="36.4">470nF</text>
<text x="198.4" y="40.2">R40</text>
<text x="204.8" y="40.2">0R</text>
<text x="227.6" y="40.2">R44</text>
<text x="231.5" y="37.6">HT6873</text>
<text x="235.3" y="40.2">NC</text>
<text x="260.7" y="38.9">150pF</text>
<text x="261.9" y="36.4">C49</text>
<text x="226.4" y="45.3">R45</text>
<text x="232.7" y="45.3">0R</text>
<text x="239.1" y="45.3">C50 C51</text>
<text x="275.9" y="42.7">JP6</text>
<text x="237.8" y="49.1">100nF10uF</text>
<text x="155.3" y="75">H14</text>
<text x="237.6" y="85.4">C5</text>
<text x="242.6" y="85.4">4.7uF</text>
<text x="275.7" y="89.2">AJ04</text>
<text x="63.8" y="91.5">C2</text>
<text x="65.1" y="94">1uF</text>
<text x="115.6" y="91.5">H15</text>
<text x="193.6" y="91.5">H16</text>
<text x="236.3" y="90.5">C10</text>
<text x="242.6" y="90.5">4.7uF</text>
<text x="43.5" y="101.6">U4</text>
<text x="246.4" y="101.9">H13</text>
<text x="254.1" y="100.6">J3</text>
<text x="41" y="105.5">SD_Card</text>
<text x="152.7" y="108">11 X 2 Pin</text>
<text x="251.5" y="109.5">C39</text>
<text x="257.9" y="109.5">NC</text>
<text x="165.7" y="132.6">H12</text>
<text x="28.8" y="140.3">SX</text>
<text x="36.4" y="140.3">RESERVE</text>
<text x="49.1" y="141.5">R19</text>
<text x="137.7" y="141.5">R51</text>
<text x="144.1" y="141.5">10K</text>
<text x="28.8" y="149.1">S7</text>
<text x="36.4" y="149.1">WECHAT</text>
<text x="46.5" y="146.6">40K,1%</text>
<text x="126.3" y="144.1">C52</text>
<text x="132.6" y="144.1">1uF</text>
<text x="137.7" y="149.1">R49</text>
<text x="137.7" y="146.6">R48</text>
<text x="144.1" y="149.1">10K</text>
<text x="144.1" y="146.6">10K</text>
<text x="46.5" y="155.5">22.8K,1%</text>
<text x="49.1" y="150.4">R12</text>
<text x="60.5" y="150.4">R11 20K,1%</text>
<text x="137.7" y="151.7">C36</text>
<text x="144.1" y="151.7">100nF</text>
<text x="28.8" y="158">S6</text>
<text x="36.4" y="158">VOICE</text>
<text x="49.1" y="159.3">R15</text>
<text x="126.3" y="161.8">C46</text>
<text x="132.6" y="161.8">1uF</text>
<text x="139" y="159.3">C47</text>
<text x="139" y="156.8">R50</text>
<text x="144.1" y="156.5">10K</text>
<text x="145.3" y="159.3">1uF</text>
<text x="28.8" y="166.9">S5</text>
<text x="36.4" y="166.9">PLAY_PAUSE</text>
<text x="46.5" y="164.4">13.3K,1%</text>
<text x="49.1" y="170.7">R10</text>
<text x="28.8" y="175.8">S4</text>
<text x="49.1" y="179.6">R6</text>
<text x="65.1" y="179.6">C53</text>
<text x="28.8" y="186">S3</text>
<text x="36.4" y="186">NEXT_V+</text>
<text x="46.5" y="184.7">3.1K,1%</text>
<text x="64.1" y="184.7">1nF</text>
<text x="49.1" y="189.8">R2</text>
<text x="49.1" y="194.9">0R</text>
</g>
<g font-size="2.3">
<text x="274.1" y="13.3" transform="rotate(-90 274.1 13.3)">1</text>
<text x="276.6" y="13.3" transform="rotate(-90 276.6 13.3)">2</text>
<text x="37.1" y="19">4</text>
<text x="217" y="23.6">1</text>
<text x="239.6" y="23.6">8</text>
<text x="37.1" y="24.1">3</text>
<text x="37.1" y="26.7">2</text>
<text x="37.1" y="29.2">1</text>
<text x="217" y="26.2">2</text>
<text x="217" y="28.7">3</text>
<text x="239.6" y="28.7">6</text>
<text x="239.6" y="26.2">7</text>
<text x="123" y="30.8" transform="rotate(-90 123 30.8)">2</text>
<text x="124.5" y="31" transform="rotate(-90 124.5 31)">1</text>
<text x="127" y="31" transform="rotate(-90 127 31)">2</text>
<text x="128.1" y="30.8" transform="rotate(-90 128.1 30.8)">1</text>
<text x="217" y="31.2">4</text>
<text x="239.6" y="31.2">5</text>
<text x="220.8" y="38.4">VBAT</text>
<text x="275.4" y="37.6" transform="rotate(-90 275.4 37.6)">2</text>
<text x="277.9" y="37.6" transform="rotate(-90 277.9 37.6)">1</text>
<text x="220.8" y="43.5">VIO</text>
<text x="149.7" y="77.5">1</text>
<text x="164.7" y="77.5">2</text>
<text x="61.3" y="82.6">VIO</text>
<text x="149.7" y="80">3</text>
<text x="149.7" y="82.5">5</text>
<text x="164.7" y="80">4</text>
<text x="164.7" y="82.5">6</text>
<text x="34.1" y="87.7" transform="rotate(-90 34.1 87.7)">9</text>
<text x="36.6" y="87.7" transform="rotate(-90 36.6 87.7)">8</text>
<text x="39.2" y="87.7" transform="rotate(-90 39.2 87.7)">7</text>
<text x="41.7" y="87.7" transform="rotate(-90 41.7 87.7)">6</text>
<text x="44.2" y="87.7" transform="rotate(-90 44.2 87.7)">5</text>
<text x="46.8" y="87.7" transform="rotate(-90 46.8 87.7)">4</text>
<text x="49.3" y="87.7" transform="rotate(-90 49.3 87.7)">3</text>
<text x="51.9" y="87.7" transform="rotate(-90 51.9 87.7)">2</text>
<text x="54.4" y="87.7" transform="rotate(-90 54.4 87.7)">1</text>
<text x="149.7" y="85.1">7</text>
<text x="149.7" y="87.6">9</text>
<text x="164.7" y="85.1">8</text>
<text x="164.7" y="87.6">10</text>
<text x="178.1" y="86.1">2.8V</text>
<text x="257.4" y="85.3">4</text>
<text x="122.5" y="95.2">3</text>
<text x="148.4" y="90.2">11</text>
<text x="148.4" y="92.7">13</text>
<text x="148.4" y="95.2">15</text>
<text x="164.7" y="90.2">12</text>
<text x="164.7" y="92.7">14</text>
<text x="164.7" y="95.2">16</text>
<text x="189.8" y="95.2">3</text>
<text x="257.4" y="90.4">3</text>
<text x="257.4" y="93">2</text>
<text x="257.4" y="95.5">1</text>
<text x="27.7" y="96.5">10</text>
<text x="61.8" y="96.5">12</text>
<text x="122.5" y="100.3">1</text>
<text x="122.5" y="97.8">2</text>
<text x="132.9" y="101.4">2.8V</text>
<text x="148.4" y="97.8">17</text>
<text x="148.4" y="100.3">19</text>
<text x="164.7" y="97.8">18</text>
<text x="164.7" y="100.3">20</text>
<text x="189.8" y="100.3">1</text>
<text x="189.8" y="97.8">2</text>
<text x="27.7" y="106.7">11</text>
<text x="61.8" y="106.7">13</text>
<text x="148.4" y="102.9">21</text>
<text x="164.7" y="102.9">22</text>
<text x="243.4" y="105.7">1</text>
<text x="243.4" y="108.2">2</text>
<text x="243.4" y="110.7">3</text>
<text x="243.4" y="113.3">4</text>
<text x="243.4" y="115.8">5</text>
<text x="133.9" y="132.6">2.8V VRAM JP11</text>
<text x="162.6" y="136.4">1</text>
<text x="175.4" y="134.4" transform="rotate(-90 175.4 134.4)">26</text>
<text x="28.3" y="142.7">1</text>
<text x="40.7" y="142.7">2</text>
<text x="162.6" y="138.9">2</text>
<text x="162.6" y="141.5">3</text>
<text x="28.3" y="145.3">3</text>
<text x="40.7" y="145.3">4</text>
<text x="73" y="147.4">VRAM</text>
<text x="162.6" y="144">4</text>
<text x="162.6" y="146.6">5</text>
<text x="162.6" y="149.1">6</text>
<text x="28.3" y="151.6">1</text>
<text x="28.3" y="154.2">3</text>
<text x="40.7" y="151.6">2</text>
<text x="40.7" y="154.2">4</text>
<text x="162.6" y="151.6">7</text>
<text x="28.3" y="160.5">1</text>
<text x="40.7" y="160.5">2</text>
<text x="161.4" y="159.3">10</text>
<text x="161.4" y="161.8">11</text>
<text x="162.6" y="156.7">9</text>
<text x="28.3" y="163.1">3</text>
<text x="40.7" y="163.1">4</text>
<text x="161.4" y="164.3">12</text>
<text x="161.4" y="166.9">13</text>
<text x="28.3" y="172">3</text>
<text x="40.7" y="169.4">2</text>
<text x="40.7" y="172">4</text>
<text x="161.4" y="169.4">14</text>
<text x="161.4" y="172">15</text>
<text x="28.3" y="178.3">1</text>
<text x="34.4" y="178.9">.</text>
<text x="34.4" y="176.3">. PREV_V-7.3K,1%</text>
<text x="40.7" y="178.3">2</text>
<text x="50.4" y="178.1">.</text>
<text x="161.4" y="174.5">16</text>
<text x="161.4" y="177">17</text>
<text x="161.4" y="179.6">18</text>
<text x="28.3" y="180.8">3</text>
<text x="40.7" y="180.8">4</text>
<text x="50.4" y="180.7">.</text>
<text x="161.4" y="182.1">19</text>
<text x="161.4" y="184.7">20</text>
<text x="28.3" y="188.5">1</text>
<text x="28.3" y="191">3</text>
<text x="34.1" y="191.1">.</text>
<text x="34.1" y="188.5">.</text>
<text x="40.7" y="188.5">2</text>
<text x="40.7" y="191">4</text>
<text x="50.4" y="190.8">.</text>
<text x="161.4" y="187.2">21</text>
<text x="161.4" y="189.7">22</text>
<text x="50.4" y="193.4">.</text>
<text x="161.4" y="192.3">23</text>
<text x="161.4" y="194.8">24</text>
<text x="205.3" y="193.8">Title</text>
<text x="215.5" y="196.4">&lt;Title&gt;</text>
<text x="175.4" y="200.4" transform="rotate(-90 175.4 200.4)">25</text>
<text x="205.3" y="201.5">Size</text>
<text x="215.5" y="201.5">Document Number</text>
<text x="289.1" y="201.5">Rev</text>
<text x="205.3" y="209.1">Date:</text>
<text x="207.8" y="204">A4</text>
<text x="215.5" y="204">&lt;Doc&gt;</text>
<text x="218.5" y="209.1">Wednesday, April 10, 2019</text>
<text x="256.1" y="209.1">Sheet</text>
<text x="268.8" y="209.1">1</text>
<text x="276.4" y="209.1">of</text>
<text x="284" y="209.1">1</text>
<text x="291.7" y="204">&lt;Rev</text>
</g>
<g font-size="2.3" fill="#f00">
<text x="59.2" y="20.4">PJ_DET</text>
<text x="181.7" y="19.6">MUTE</text>
<text x="76" y="25.7">MICBIAS</text>
<text x="65.3" y="33.1">LINEL</text>
<text x="182.7" y="35.1">AUDLN</text>
<text x="182.7" y="30">AUDLP</text>
<text x="122.6" y="50.3" transform="rotate(-90 122.6 50.3)">MICLN</text>
<text x="131.5" y="50.1" transform="rotate(-90 131.5 50.1)">MICLP</text>
<text x="144.4" y="55.1" transform="rotate(-90 144.4 55.1)">MICBIAS</text>
<text x="35.5" y="79" transform="rotate(-90 35.5 79)">SD_CD</text>
<text x="40.5" y="79.3" transform="rotate(-90 40.5 79.3)">PXD4_SDD0</text>
<text x="45.6" y="79.8" transform="rotate(-90 45.6 79.8)">PXD2_SDCLK</text>
<text x="50.7" y="80" transform="rotate(-90 50.7 80)">PXD3_SDCMD</text>
<text x="131.4" y="83.6">PXD2_SDCLK</text>
<text x="132.9" y="81.1">PXD4_SDD0</text>
<text x="139.8" y="78.8">PXD6</text>
<text x="169.7" y="78.5">PXD7</text>
<text x="169.7" y="81.1">PXD5</text>
<text x="169.7" y="83.6">PXD3_SDCMD</text>
<text x="140.5" y="88.9">PXD0</text>
<text x="170.2" y="88.7">PXD1</text>
<text x="129.2" y="90.4" transform="rotate(-90 129.2 90.4)">UART2_RXD</text>
<text x="138.2" y="94">VSYNC</text>
<text x="170.7" y="93.8">CIS_MCLK</text>
<text x="186.1" y="90.4" transform="rotate(-90 186.1 90.4)">UART2_TXD</text>
<text x="218" y="92">AUDLP</text>
<text x="131.1" y="97.8">SDA</text>
<text x="139.5" y="96.6">PCLK</text>
<text x="170.7" y="96.3">HSYNC</text>
<text x="180.1" y="97.8">SCL</text>
<text x="138" y="104.2">PWDNB</text>
<text x="170.7" y="103.9">RST</text>
<text x="128.9" y="109.5" transform="rotate(-90 128.9 109.5)">TMS</text>
<text x="185.8" y="109.7" transform="rotate(-90 185.8 109.7)">TCK</text>
<text x="223.3" y="109.5">AUDLN</text>
<text x="223.3" y="112.1">VCOM</text>
<text x="223.3" y="114.6">AUDRN</text>
<text x="223.3" y="117.1">AUDRP</text>
<text x="154.7" y="141.5">SDA</text>
<text x="154.7" y="146.6">SCL</text>
<text x="154.7" y="149.1">RST</text>
<text x="154.7" y="154.2">PWDNB8</text>
<text x="186.8" y="152.7">VSYNC</text>
<text x="186.5" y="157.8">HSYNC</text>
<text x="142.8" y="165.7">PXD7</text>
<text x="73.2" y="173.5">ADC1</text>
<text x="137.7" y="168.2">CIS_MCLK</text>
<text x="142.6" y="170.7">PXD6</text>
<text x="141.5" y="178.4">PCLK</text>
<text x="141.8" y="175.8">PXD5</text>
<text x="136.2" y="180.9">PXD4_SDD0</text>
<text x="141.5" y="183.4">PXD0</text>
<text x="134.2" y="186.2">PXD3_SDCMD</text>
<text x="134.7" y="190.8">PXD2_SDCLK</text>
<text x="141.5" y="188.5">PXD1</text>
</g>
<g font-size="2.3" fill="#004080">
<text x="124.6" y="26.4" transform="rotate(-90 124.6 26.4)">N</text>
<text x="129.6" y="26.4" transform="rotate(-90 129.6 26.4)">P</text>
<text x="221.3" y="25.2">SD</text>
<text x="221.3" y="27.7">BYPASS GND</text>
<text x="230.9" y="25.2">OUT-</text>
<text x="221.3" y="30.3">IN-</text>
<text x="221.3" y="32.8">IN+</text>
<text x="230.4" y="32.8">OUT+</text>
<text x="231.7" y="30.3">VDD</text>
<text x="154" y="79">1</text>
<text x="154" y="81.6">3</text>
<text x="160.3" y="79">2</text>
<text x="160.3" y="81.6">4</text>
<text x="154" y="84.1">5</text>
<text x="154" y="86.7">7</text>
<text x="154" y="89.2">9</text>
<text x="159.1" y="89.2">10</text>
<text x="160.3" y="84.1">6</text>
<text x="160.3" y="86.7">8</text>
<text x="35.7" y="94" transform="rotate(-90 35.7 94)">CD</text>
<text x="38.2" y="93.7" transform="rotate(-90 38.2 93.7)">D1</text>
<text x="40.7" y="93.7" transform="rotate(-90 40.7 93.7)">D0</text>
<text x="43.3" y="95.8" transform="rotate(-90 43.3 95.8)">GND</text>
<text x="45.8" y="95.2" transform="rotate(-90 45.8 95.2)">CLK</text>
<text x="48.4" y="95.6" transform="rotate(-90 48.4 95.6)">VDD</text>
<text x="50.9" y="96" transform="rotate(-90 50.9 96)">CMD</text>
<text x="53.4" y="93.7" transform="rotate(-90 53.4 93.7)">D3</text>
<text x="56" y="93.7" transform="rotate(-90 56 93.7)">D2</text>
<text x="154" y="91.7">11</text>
<text x="154" y="94.3">13</text>
<text x="159.1" y="91.7">12</text>
<text x="159.1" y="94.3">14</text>
<text x="33.3" y="98.1">GND</text>
<text x="53.7" y="98.1">GND</text>
<text x="118.2" y="101.9">1</text>
<text x="118.2" y="99.4">2</text>
<text x="118.2" y="96.8">3</text>
<text x="154" y="96.8">15</text>
<text x="154" y="99.4">17</text>
<text x="154" y="101.9">19</text>
<text x="159.1" y="96.8">16</text>
<text x="159.1" y="99.4">18</text>
<text x="159.1" y="101.9">20</text>
<text x="194.1" y="101.9">1</text>
<text x="194.1" y="99.4">2</text>
<text x="194.1" y="96.8">3</text>
<text x="154" y="104.4">21</text>
<text x="159.1" y="104.4">22</text>
<text x="247.7" y="107.2">1</text>
<text x="33.3" y="108.2">GND</text>
<text x="53.7" y="108.2">GND</text>
<text x="247.7" y="109.8">2</text>
<text x="247.7" y="112.3">3</text>
<text x="247.7" y="114.9">4</text>
<text x="247.7" y="117.4">5</text>
<text x="166.9" y="138">NC</text>
<text x="166.9" y="140.5">AGND</text>
<text x="166.9" y="143">SDA</text>
<text x="176.9" y="140.8" transform="rotate(-90 176.9 140.8)">GND</text>
<text x="166.9" y="145.6">AVDD2.8V</text>
<text x="166.9" y="148.1">SCL</text>
<text x="166.9" y="150.7">RST</text>
<text x="166.9" y="153.2">VSYNC</text>
<text x="166.9" y="155.7">PWDNB</text>
<text x="166.9" y="158.3">HSYNC</text>
<text x="166.9" y="160.8">DVDD1.8V</text>
<text x="166.9" y="163.4">DOVDD2.8V</text>
<text x="166.9" y="165.9">D7</text>
<text x="166.9" y="168.4">MCLK</text>
<text x="166.9" y="171">D6</text>
<text x="166.9" y="173.5">AGND</text>
<text x="166.9" y="176.1">D5</text>
<text x="166.9" y="178.6">PCLK</text>
<text x="166.9" y="181.1">D4</text>
<text x="166.9" y="183.7">D0</text>
<text x="166.9" y="186.2">D3</text>
<text x="166.9" y="188.8">D1</text>
<text x="166.9" y="191.3">D2</text>
<text x="166.9" y="193.8">NC</text>
<text x="166.9" y="196.4">NC</text>
<text x="176.9" y="196.6" transform="rotate(-90 176.9 196.6)">GND</text>
</g>
<g font-size="2.3" fill="#800000">
<text x="13.5" y="141.4">第六个按键</text>
<text x="60.5" y="160.4">Rn=Vadc(n-1)*R0/(VSYS*N-Vadc(n-1))</text>
<text x="60.5" y="156.6">R11为公式中R0根据按键电流取值</text>
<text x="60.5" y="163">用1％精度电阻 Vadc=2.4V; VSYS=3V</text>
<text x="14.8" y="169.3">第n个按键 1</text>
<text x="13.5" y="189.6">第一个按键</text>
<text x="91" y="187.1">总共N个按键</text>
<text x="91" y="189.7">N最大6个</text>
</g>
</svg>
